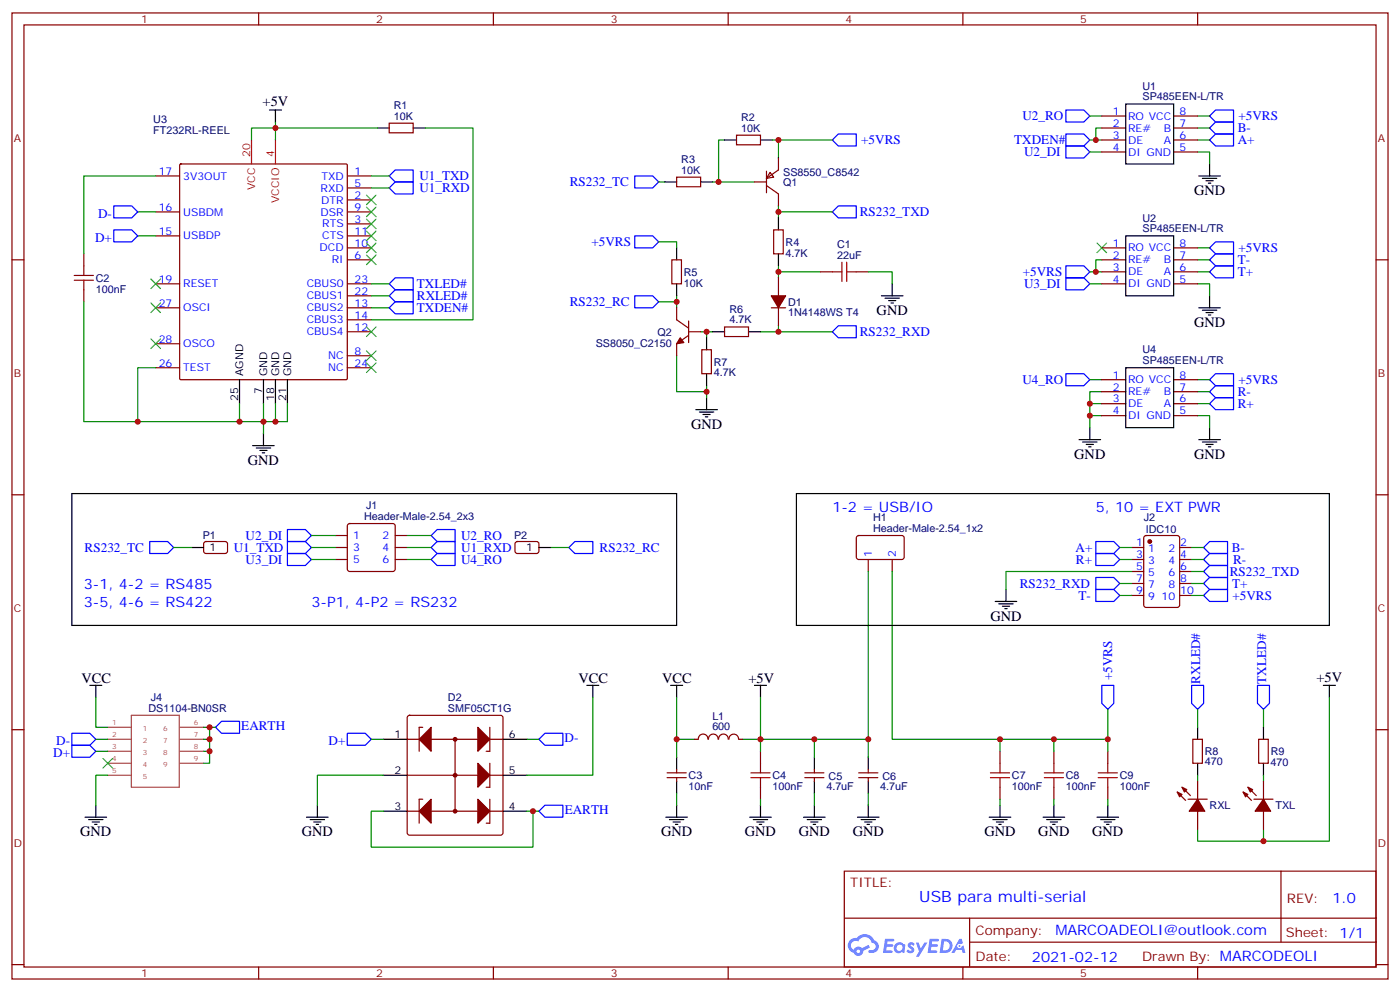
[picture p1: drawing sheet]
<svg xmlns="http://www.w3.org/2000/svg" width="412mm" height="292mm" viewBox="0 0 412 292" stroke-linecap="round" stroke-linejoin="round" font-family="sans-serif">
<g fill="none" stroke="#870000" stroke-width=".35">
<path d="M3.5 3.8h405.4v284.3h-405.4zM7.1 7.3h398.2v277.3h-398.2zM76.2 3.8v3.5M145.3 3.8v3.5M214.5 3.8v3.5M283.6 3.8v3.5M352.8 3.8v3.5M3.5 76.5h3.6M405.3 76.5h3.6M3.5 145.6h3.6M405.3 145.6h3.6M3.5 214.8h3.6"/>
<path d="M405.3 214.8h3.6M248.7 256.4h156.6v28.2h-156.6zM377.3 256.4v20.9M248.7 270.2h156.5M285.6 277.3h119.6M285.6 270.2v14.2M3.5 283.9h3.6M76.2 284.6v3.5M145.3 284.6v3.5M214.5 284.6v3.5M283.6 284.6v3.5M352.8 284.6v3.5"/>
<path d="M405.3 283.9h3.6"/>
</g>
<g fill="#5487ff">
<path d="M267.7 277.6a1.22 1.22 0 0 1 1.7 .2l-.4 .6a.47 .47 0 0 0-.3-.4 .47 .47 0 0 0-.5 .2l.1 .2a1.14 1.14 0 0 1 .8 1.8 1.14 1.14 0 0 1-1.9 0l-.2-.2 .5-.6 .7 .5a.29 .29 0 0 0 .3-.3 .29 .29 0 0 0-.2-.3 1.04 1.04 0 0 1-.6-1.7z"/>
<path d="M260.7 276.3h2.4l.3 .2-.2 .5-1.8 .1-.1 .8h1.5l.3 .4-.3 .4h-1.6l-.2 1.1h1.7l.2 .3-.2 .3-2.6 .1z"/>
<path d="M273.8 276.3h2.4l.3 .2-.1 .5-1.8 .1-.2 .8h1.6l.3 .4-.4 .4h-1.6l-.1 1.1h1.7l.2 .3-.2 .3-2.6 .1z"/>
<path d="M282.6 276.3h.7l.3 1.3-.6 .3a.69 .69 0 0 0-1 .3 .69 .69 0 0 0 .4 .9 .69 .69 0 0 0 .9-.6l.5-.2 .6 2.2h-.8l-.2-.9h-1.8l-.5 .9h-.8z"/>
<path d="M269.8 277.4h.8l.6 1.8 1.1-1.8h.9l-2.6 4.2h-.8l.9-1.5z"/>
<path d="M277.4 276.3l-.6 4.2h1.3a2.11 2.11 0 0 0 2.5-2.1 2.11 2.11 0 0 0-2.5-2.1zM278.1 277.1a1.39 1.39 0 0 1 1.7 1.4 1.39 1.39 0 0 1-1.8 1.3h-.3z"/>
<path d="M263.7 277.9a1.54 1.54 0 0 0-.1 2.2 1.54 1.54 0 0 0 2.2 .1l.6 .3 .3-2.3-.2-.3h-.4a1.49 1.49 0 0 0-2.4 0zM264 278.9a.94 .94 0 0 1 1.8 0 .94 .94 0 0 1-1.8 0z"/>
<path d="M250.4 276.7a2.18 2.18 0 0 0 1.1 3.7 1.44 1.44 0 0 0 1.6 .9 1.44 1.44 0 0 0 1.2-1.4l2-1.1-.5-.7-1.9 1a1.47 1.47 0 0 0-2.4 .4 1.39 1.39 0 0 1-.7-1.9 1.39 1.39 0 0 1 2-.5 2.12 2.12 0 0 1 2.2-1.3 2.12 2.12 0 0 1 1.9 1.7 1.14 1.14 0 0 1 1.1 1.4 1.14 1.14 0 0 1-1.7 .7 .43 .43 0 0 0-.5 .4 .43 .43 0 0 0 .4 .5 1.98 1.98 0 0 0 2.5-1.2 1.98 1.98 0 0 0-1.2-2.6 3.1 3.1 0 0 0-5.3-.6l-.9 .1zM252.3 280a.55 .55 0 0 1 1.1 0 .55 .55 0 0 1-1.1 0z"/>
<circle cx="282.6" cy="278.4" r=".26"/>
</g>
<g fill="none" stroke="#870000" stroke-width=".35">
<path d="M114.7 36.3h7v2.8h-7zM217 39.8h7v2.8h-7zM324.6 34.1h7M324.6 37.7h7M345.7 34.1h7.1M345.7 37.7h7.1M45.9 51.8h7M53 48.4l.3-.1h48.7l.3 .1v63l-.2 .3-48.8 .1-.3-.2zM102.3 55.3h7.1M102.3 51.8h7.1M102.3 58.8h7.1M199.3 52.1h7.1v2.9h-7.1z"/>
<path d="M324.6 41.2h7M324.6 44.7h7M345.7 41.2h7.1M345.7 44.7h7.1M24.7 74.7v3.5M45.9 62.4h7M45.9 69.4h7M102.3 76.5h7.1M102.3 62.4h7.1M102.3 73h7.1M102.3 69.4h7.1M102.3 65.9h7.1"/>
<path d="M197.9 76.5h2.8v7h-2.8zM324.6 76.5h7M324.6 73h7M345.7 76.5h7.1M345.7 73h7.1M24.7 85.3v3.5M45.9 90.6h7M45.9 83.5h7M102.3 97.6h7.1M102.3 90.6h7.1M102.3 94.1h7.1M102.3 83.5h7.1"/>
<path d="M102.3 87.1h7.1M227.2 90.6h4.2M229.3 81.8v5.3M229.3 90.6v5.3M324.6 83.5h7M324.6 80h7M345.7 83.5h7.1M345.7 80h7.1M45.9 108.2h7M45.9 101.2h7M102.3 108.2h7.1M102.3 104.7h7.1"/>
<path d="M324.6 111.8h7M324.6 115.3h7M324.6 118.8h7M345.7 111.8h7.1M345.7 115.3h7.1M345.7 118.8h7.1M324.6 122.3h7M345.7 122.3h7.1M60.2 159.6l.5-.2h5.9l.4 .7v2.4l-.7 .4-5.9-.1-.4-.6v-2.1zM98.8 157.6h3.5M102.5 154.3l.5-.2h12.7l.5 .2 .2 .5v12.7l-.2 .5-.5 .2h-12.7l-.5-.2-.2-.5v-12.7zM116.4 157.6h3.5"/>
<path d="M151.9 159.6l.5-.2h5.9l.4 .7v2.4l-.7 .4-5.9-.1-.4-.6v-2.1zM337.1 157.8l.5-.2h9.2l.6 .5 .1 20-.5 .6-9.4 .1-.6-.5-.1-20zM98.8 161.1h3.5M98.8 164.7h3.5M116.4 161.1h3.5M116.4 164.7h3.5M333.4 161.1h3.5M333.4 164.7h3.5M333.4 168.2h3.5M333.4 171.7h3.5M333.4 175.3h3.5M347.5 161.1h3.5"/>
<path d="M347.5 164.7h3.5M347.5 168.2h3.5M347.5 171.7h3.5M347.5 175.3h3.5M204.6 217.6h1.1M205.7 217.6a1.41 1.41 0 0 1 1.4-1.5 1.41 1.41 0 0 1 1.4 1.5M208.7 217.6a1.41 1.41 0 0 1 1.4-1.5 1.41 1.41 0 0 1 1.4 1.5M211.7 217.6a1.41 1.41 0 0 1 1.4-1.5 1.41 1.41 0 0 1 1.4 1.5M214.7 217.6a1.41 1.41 0 0 1 1.4-1.5 1.41 1.41 0 0 1 1.4 1.5M217.7 217.6h1M351.4 217.6h2.8v7h-2.8zM370.8 217.6h2.8v7h-2.8z"/>
<path d="M196.5 228.9h5.6M196.5 227.5h5.6M199.3 226.4v1.1M199.3 228.9v1M224 221.1v3.5M224 231.7v3.5M237.1 228.9h5.6M237.1 227.5h5.6M239.9 226.4v1.1M239.9 228.9v1M252.9 228.9h5.7M252.9 227.5h5.7"/>
<path d="M255.8 226.4v1.1M255.8 228.9v1M294.6 221.1v3.5M294.6 231.7v3.5M310.4 221.1v3.5M310.4 231.7v3.5M326.3 221.1v3.5M326.3 231.7v3.5"/>
</g>
<path d="M74.1 41.2v7.1M81.1 41.2v7.1" fill="none" stroke="#f00" stroke-width=".35"/>
<g fill="none" stroke="#000" stroke-width=".35">
<path d="M79.4 32.4h3.5M81.1 32.4v3.5M111.1 37.7h3.6M121.7 37.7h3.5M331.6 30.6h14.1v17.7h-14.1zM195.8 53.6h3.5M206.4 53.6h3.5M213.4 41.2h3.6M224 41.2h3.5M353.1 51.8h6.4M354.2 52.5h4.2M355.2 53.2h2.2"/>
<path d="M356 53.9h.7M356.3 48.3v3.5M199.3 73v3.5M331.6 69.4h14.1v17.7h-14.1zM199.3 83.5v3.6M259.6 87.1h6.4M260.7 87.8h4.2M261.8 88.5h2.1M262.5 89.2h.7M262.8 83.5v3.6M353.1 90.6h6.4M354.2 91.3h4.2"/>
<path d="M355.2 92h2.2M356 92.7h.7M356.3 87.1v3.5M70.6 111.8v7M77.6 111.8v7M81.1 111.8v7M84.7 111.8v7M208.1 117.1v3.5M331.6 108.2h14.1v17.7h-14.1zM74.4 131.2h6.4M75.5 131.9h4.2M76.6 132.6h2.1"/>
<path d="M77.3 133.3h.7M77.6 127.6v3.6M205 120.6h6.3M206 121.3h4.3M207.1 122h2.1M207.8 122.7h.7M317.9 129.4h6.3M318.9 130.1h4.2M320 130.8h2.1M320.7 131.5h.7M321 125.9v3.5M353.1 129.4h6.4"/>
<path d="M354.2 130.1h4.2M355.2 130.8h2.2M356 131.5h.7M356.3 125.9v3.5M56.4 161.1h3.6M158.7 161.1h3.6M293.2 177h6.3M294.2 177.7h4.2M295.3 178.4h2.1M296 179.1h.7M296.3 173.5v3.5M197.6 201.7h3.5"/>
<path d="M199.3 201.7v3.5M222.2 201.7h3.6M224 201.7v3.5M352.8 214.1v3.5M372.2 214.1v3.5M389.8 201.7h3.5M391.6 201.7v3.5M199.3 222.9v3.5M199.3 229.9v3.6M199.3 237v3.5M224 237v3.5M239.9 222.9v3.5"/>
<path d="M239.9 229.9v3.6M239.9 237v3.5M255.8 222.9v3.5M255.8 229.9v3.6M255.8 237v3.5M294.6 237v3.5M310.4 237v3.5M326.3 237v3.5M352.8 224.6v3.6M372.2 224.6v3.6M196.1 240.5h6.4M197.2 241.2h4.2"/>
<path d="M198.3 241.9h2.1M199 242.6h.7M220.8 240.5h6.4M221.9 241.2h4.2M223 241.9h2.1M223.7 242.6h.7M236.7 240.5h6.4M237.8 241.2h4.2M238.8 241.9h2.1M239.5 242.6h.7M252.6 240.5h6.3M253.6 241.2h4.3"/>
<path d="M254.7 241.9h2.1M255.4 242.6h.7M291.4 240.5h6.3M292.5 241.2h4.2M293.5 241.9h2.1M294.2 242.6h.7M307.3 240.5h6.3M308.3 241.2h4.3M309.4 241.9h2.1M310.1 242.6h.7M323.1 240.5h6.4M324.2 241.2h4.2"/>
<path d="M325.3 241.9h2.1M326 242.6h.7"/>
</g>
<g fill="none" stroke="#a10000" stroke-width=".35">
<path d="M24.7 78.2v2.9M21.9 82.5h5.6M21.9 81.1h5.6M24.7 82.5v2.8M221.2 228.9h5.6M221.2 227.5h5.6M224 224.6v2.9M224 228.9v2.8M291.7 228.9h5.7M291.7 227.5h5.7M294.6 224.6v2.9M294.6 228.9v2.8"/>
<path d="M307.6 228.9h5.7M307.6 227.5h5.7M310.4 224.6v2.9M310.4 228.9v2.8M323.5 228.9h5.6M323.5 227.5h5.6M326.3 224.6v2.9M326.3 228.9v2.8"/>
</g>
<g fill="none" stroke="#008700" stroke-width=".35">
<path d="M81.1 35.9v5.3M111.1 37.7h-37v3.5M125.2 37.7h14.1v56.4h-29.9M321 34.1h3.6M324.6 37.7h-1.8v3.5M352.8 34.1h3.5M352.8 37.7h3.5M45.9 51.8h-21.2v22.9M109.4 51.8h5.3M109.4 55.3h5.3M194 53.6h1.8M209.9 53.6h12.3"/>
<path d="M213.4 41.2h-1.7v12.4M227.5 41.2h17.7M229.3 41.2v5.3M321 44.7h3.6M321 41.2h3.6M352.8 44.7h3.5v3.6M352.8 41.2h3.5M40.6 62.4h5.3M40.6 69.4h5.3M194 71.2h5.3v1.8M229.3 62.4h15.9M229.3 60.6v3.5"/>
<path d="M229.3 78.2v3.6M324.6 76.5h-1.8v3.5h1.8M352.8 73h3.5M352.8 76.5h3.5M24.7 88.8v35.3h52.9v3.5M109.4 83.5h5.3M109.4 87.1h5.3M109.4 90.6h5.3M194 88.8h5.3M199.3 87.1v3.5M206.4 97.6h3.5M208.1 97.6v1.8"/>
<path d="M229.3 95.9v1.7h-5.3M229.3 97.6h15.9M229.3 80h12.4M321 83.5h3.6M321 80h1.8M352.8 83.5h3.5v3.6M352.8 80h3.5M45.9 108.2h-5.3v15.9M70.6 118.8v5.3M77.6 118.8v5.3h3.5v-5.3M84.7 118.8v5.3h-3.6M199.3 104.7v10.6h8.8"/>
<path d="M208.1 113.5v3.6M321 111.8h3.6M321 118.8h3.6M324.6 115.3h-3.6v10.6M352.8 111.8h3.5M352.8 118.8h3.5M352.8 115.3h3.5M321 122.3h3.6M352.8 122.3h3.5v3.6M91.7 157.6h7.1M119.9 157.6h7.1M51.2 161.1h5.2"/>
<path d="M91.7 161.1h7.1M91.7 164.7h7.1M119.9 161.1h7.1M119.9 164.7h7.1M162.3 161.1h5.3M329.8 161.1h3.6M329.8 164.7h3.6M329.8 175.3h3.6M329.8 171.7h3.6M333.4 168.2h-37.1v5.3M351 161.1h3.5M351 164.7h3.5"/>
<path d="M351 171.7h3.5M351 168.2h3.5M199.3 205.2v17.7M199.3 217.6h5.3M224 205.2v12.4h-5.3M239.9 217.6h15.9v5.3M352.8 208.8v5.3M372.2 208.8v5.3M391.6 205.2v42.4h-38.8v-3.5M199.3 233.5v3.5M224 221.1v-3.5h15.9v5.3M224 235.2v1.8"/>
<path d="M239.9 233.5v3.5M255.8 233.5v3.5M294.6 235.2v1.8M310.4 235.2v1.8M326.3 235.2v1.8M352.8 228.2v1.7M372.2 228.2v1.7M372.2 244.1v3.5"/>
</g>
<g fill="none" stroke="#00f" stroke-width=".35">
<path d="M314 32.4h5.3l1.7 1.7-1.7 1.8h-5.3zM314 39.4h5.3l1.7 1.8-1.7 1.8h-5.3zM356.3 34.1l1.8-1.7h5.3v3.5h-5.3zM358.1 35.9h5.3v3.5h-5.3l-1.8-1.7zM114.7 55.3l1.7-1.7h5.3v3.5h-5.3zM114.7 51.8l1.7-1.8h5.3v3.6h-5.3zM187 51.8h5.3l1.7 1.8-1.7 1.7h-5.3zM245.2 41.2l1.7-1.8h5.3v3.6h-5.3zM314 43h5.3l1.7 1.7-1.7 1.8h-5.3zM356.3 41.2l1.8-1.8h5.3v3.6h-5.3zM187 69.4h5.3l1.7 1.8-1.7 1.8h-5.3zM245.2 62.4l1.7-1.8h5.3v3.5h-5.3z"/>
<path d="M314 78.2h5.3l1.7 1.8-1.7 1.8h-5.3zM356.3 73l1.8-1.8h5.3v3.5h-5.3zM358.1 74.7h5.3v3.5h-5.3l-1.8-1.7zM114.7 87.1l1.7-1.8h5.3v3.5h-5.3zM114.7 90.6l1.7-1.8h5.3v3.6h-5.3zM116.4 81.8h5.3v3.5h-5.3l-1.7-1.8zM187 87.1h5.3l1.7 1.7-1.7 1.8h-5.3zM245.2 97.6l1.7-1.7h5.3v3.5h-5.3zM314 81.8h5.3l1.7 1.7-1.7 1.8h-5.3zM356.3 80l1.8-1.8h5.3v3.6h-5.3zM314 110h5.3l1.7 1.8-1.7 1.7h-5.3zM356.3 111.8l1.8-1.8h5.3v3.5h-5.3z"/>
<path d="M358.1 113.5h5.3v3.6h-5.3l-1.8-1.8zM358.1 117.1h5.3v3.5h-5.3l-1.8-1.8zM44.1 159.4h5.3l1.8 1.7-1.8 1.8h-5.3zM84.7 159.4h5.3l1.7 1.7-1.7 1.8h-5.3zM84.7 155.9h5.3l1.7 1.7-1.7 1.8h-5.3zM127 157.6l1.8-1.7h5.3v3.5h-5.3zM322.8 159.4h5.3l1.7 1.7-1.7 1.8h-5.3zM84.7 162.9h5.3l1.7 1.8-1.7 1.7h-5.3zM127 161.1l1.8-1.7h5.3v3.5h-5.3zM127 164.7l1.8-1.8h5.3v3.5h-5.3zM167.6 161.1l1.7-1.7h5.3v3.5h-5.3zM322.8 173.5h5.3l1.7 1.8-1.7 1.7h-5.3z"/>
<path d="M322.8 162.9h5.3l1.7 1.8-1.7 1.7h-5.3zM322.8 170h5.3l1.7 1.7-1.7 1.8h-5.3zM354.5 161.1l1.8-1.7h5.3v3.5h-5.3zM354.5 171.7l1.8-1.7h5.3v3.5h-5.3zM354.5 164.7l1.8-1.8h5.3v3.5h-5.3zM354.5 168.2l1.8-1.8h5.3v3.6h-5.3zM324.6 201.7h3.5v5.3l-1.8 1.8-1.7-1.8zM351 201.7h3.5v5.3l-1.7 1.8-1.8-1.8zM370.4 201.7h3.5v5.3l-1.7 1.8-1.8-1.8z"/>
</g>
<g fill="none" stroke="#3c3" stroke-width=".35">
<path d="M107.9 57.4l2.9 2.9M110.8 57.4l-2.9 2.9M107.9 61l2.9 2.8M107.9 71.5l2.9 2.9M107.9 75.1l2.9 2.8M107.9 64.5l2.9 2.8M107.9 68l2.9 2.8M110.8 61l-2.9 2.8M110.8 71.5l-2.9 2.9M110.8 75.1l-2.9 2.8M110.8 64.5l-2.9 2.8M110.8 68l-2.9 2.8"/>
<path d="M323.1 71.5l2.9 2.9M326 71.5l-2.9 2.9M44.4 82.1l2.9 2.8M44.4 89.2l2.9 2.8M44.4 99.8l2.9 2.8M47.3 82.1l-2.9 2.8M47.3 89.2l-2.9 2.8M47.3 99.8l-2.9 2.8M107.9 96.2l2.9 2.9M110.8 96.2l-2.9 2.9M107.9 103.3l2.9 2.8M107.9 106.8l2.9 2.8"/>
<path d="M110.8 103.3l-2.9 2.8M110.8 106.8l-2.9 2.8"/>
</g>
<g fill="#870000" stroke="#870000" stroke-width=".35">
<path d="M227.2 87.1h4.2l-2.1 3.5z"/>
<circle cx="338.7" cy="159.4" r=".53"/>
</g>
<path d="M120.2 210.7l.4-.2h26.9l.5 .2 .2 .5v33.9l-.3 .5-.4 .2h-26.9l-.4-.2-.3-.5v-33.9z" fill="#fff" stroke="#870000" stroke-width=".35"/>
<g fill="none" stroke="#000" stroke-width=".35">
<path d="M229.3 64.1v3.6M229.3 74.7v3.5M208.1 99.4v3.5M209.9 97.6h3.5M220.5 97.6h3.5M208.1 110v3.5M21.2 145.3h178.1v38.8h-178.1zM234.6 145.3h157v38.8h-157zM26.5 201.7h3.5M28.2 201.7v3.5M112.9 217.6h7M148.2 217.6h7"/>
<path d="M172.9 201.7h3.5M174.6 201.7v3.5M28.2 237v3.5M93.5 237v3.5M112.9 228.2h7M112.9 238.8h7M148.2 228.2h7M148.2 238.8h7M25 240.5h6.4M26.1 241.2h4.2M27.2 241.9h2.1M27.9 242.6h.7"/>
<path d="M90.3 240.5h6.4M91.4 241.2h4.2M92.4 241.9h2.1M93.1 242.6h.7"/>
</g>
<g fill="none" stroke="#870000" stroke-width=".35">
<path d="M222.2 53.6h3.6M225.8 50.4v6.3M225.8 54.6l3.5 2.5v3.5M226.8 50.7l1.1 1.4-2.1 .4zM229.3 46.5v3.5l-3.5 2.5M227.9 67.7h2.8v7h-2.8zM199.3 90.6v3.5l3.5 2.5M202.8 98.7l-3.5 2.5v3.5M202.8 97.6h3.6M202.8 94.5v6.3M213.4 96.2h7.1v2.9h-7.1zM241.7 80h3.5"/>
<path d="M252.2 80h3.6M206.7 102.9h2.8v7.1h-2.8zM252.5 157.8l.4-.2 13 .1 .4 .6v5.9l-.7 .5-12.9-.1-.5-.6v-5.7zM255.8 164.7v3.5M262.8 164.7v3.5M119.9 217.6h28.3M124.5 214.1h-1v7M134.1 217.6v21.2M144.3 214.1v7h-1.1M119.9 238.8h28.3M119.9 228.2h28.3M124.5 235.2h-1v7.1"/>
<path d="M144.3 224.6v7.1h-1.1M144.3 235.2v7.1h-1.1M346.8 233.1l2.4 2.5M348.2 231.7l2.5 2.5M350 235.2h5.6M352.8 229.9v5.3M352.8 238.8v5.3M366.2 233.1l2.5 2.5M367.6 231.7l2.5 2.5M369.4 235.2h5.6M372.2 229.9v5.3M372.2 238.8v5.3"/>
<circle cx="134.1" cy="217.6" r=".35"/>
<circle cx="134.1" cy="238.8" r=".35"/>
<circle cx="134.1" cy="228.2" r=".35"/>
</g>
<g fill="#870000" stroke="#870000" stroke-width=".35">
<path d="M123.5 217.6l3.5-3.5v7z"/>
<path d="M140.8 214.1l3.5 3.5-3.5 3.5z"/>
<path d="M140.8 235.2l3.5 3.6-3.5 3.5z"/>
<path d="M123.5 238.8l3.5-3.6v7.1z"/>
<path d="M140.8 224.6l3.5 3.6-3.5 3.5z"/>
<path d="M200.4 99.4l1 1.4-2.1 .4z"/>
<path d="M367.6 231.7l1.4 .7-.7 .7z"/>
<path d="M366.2 233.1l1.4 .7-.7 .7z"/>
<path d="M372.2 235.2l2.1 3.6h-4.6z"/>
<path d="M348.2 231.7l1.4 .7-.7 .7z"/>
<path d="M346.8 233.1l1.4 .7-.7 .7z"/>
<path d="M352.8 235.2l2.1 3.6h-4.6z"/>
<circle cx="134.1" cy="217.6" r=".53"/>
<circle cx="134.1" cy="228.2" r=".53"/>
<circle cx="134.1" cy="238.8" r=".53"/>
</g>
<path d="M248 77.2v5.6M249.4 77.2v5.6M245.2 80h2.8M249.4 80h2.8" fill="none" stroke="#a10000" stroke-width=".35"/>
<g fill="none" stroke="#008700" stroke-width=".35">
<path d="M255.8 80h7v3.5M255.8 168.2v49.4M262.8 168.2v49.4h31.8v3.5M351 175.3h3.5M28.2 205.2v8.9h3.5M28.2 217.6h3.5M60 214.1h3.5M61.7 214.1v3.5h-1.7M61.7 217.6v3.5h-1.7M109.4 217.6h3.5M155.2 217.6h3.5M174.6 205.2v23h-19.4"/>
<path d="M294.6 217.6h15.8v3.5M310.4 217.6h15.9v3.5M326.3 208.8v8.8M28.2 221.1h3.5M31.7 228.2h-3.5v8.8M61.7 221.1v3.5h-1.7M112.9 228.2h-19.4v8.8M112.9 238.8h-3.5v10.5h47.6v-10.5M155.2 238.8h3.5"/>
</g>
<path d="M33.5 60.6h5.3l1.8 1.8-1.8 1.7h-5.3zM33.5 67.7h5.3l1.8 1.7-1.8 1.8h-5.3zM354.5 175.3l1.8-1.8h5.3v3.5h-5.3zM21.2 215.8h5.3l1.7 1.8-1.7 1.8h-5.3zM21.2 219.4h5.3l1.7 1.7-1.7 1.8h-5.3zM65.3 212.3h5.3v3.5h-5.3l-1.8-1.7zM102.3 215.8h5.3l1.8 1.8-1.8 1.8h-5.3zM158.7 217.6l1.8-1.8h5.3v3.6h-5.3zM158.7 238.8l1.8-1.8h5.3v3.5h-5.3z" fill="none" stroke="#00f" stroke-width=".35"/>
<path d="M31.7 214.1h7M31.7 217.6h7M38.7 210.5h14.1v21.2h-14.1zM53 214.1h7M53 217.6h7M31.7 221.1h7M31.7 224.6h7M31.7 228.2h7M53 221.1h7M53 224.6h7" fill="none" stroke="#a64a4a" stroke-width=".35"/>
<path d="M30.3 223.2l2.9 2.9M33.2 223.2l-2.9 2.9" fill="none" stroke="#3c3" stroke-width=".35"/>
<g fill="#c00">
<circle cx="199.3" cy="217.6" r=".88"/>
<circle cx="81.1" cy="37.7" r=".88"/>
<circle cx="40.6" cy="124.1" r=".88"/>
<circle cx="70.6" cy="124.1" r=".88"/>
<circle cx="77.6" cy="124.1" r=".88"/>
<circle cx="81.1" cy="124.1" r=".88"/>
<circle cx="229.3" cy="62.4" r=".88"/>
<circle cx="229.3" cy="97.6" r=".88"/>
<circle cx="211.7" cy="53.6" r=".88"/>
<circle cx="208.1" cy="97.6" r=".88"/>
<circle cx="208.1" cy="115.3" r=".88"/>
<circle cx="199.3" cy="88.8" r=".88"/>
<circle cx="322.8" cy="80" r=".88"/>
<circle cx="321" cy="118.8" r=".88"/>
<circle cx="321" cy="122.3" r=".88"/>
<circle cx="322.8" cy="41.2" r=".88"/>
<circle cx="229.3" cy="80" r=".88"/>
<circle cx="372.2" cy="247.6" r=".88"/>
<circle cx="229.3" cy="41.2" r=".88"/>
<circle cx="224" cy="217.6" r=".88"/>
<circle cx="239.9" cy="217.6" r=".88"/>
<circle cx="61.7" cy="214.1" r=".88"/>
<circle cx="61.7" cy="217.6" r=".88"/>
<circle cx="61.7" cy="221.1" r=".88"/>
<circle cx="157" cy="238.8" r=".88"/>
<circle cx="255.8" cy="217.6" r=".88"/>
<circle cx="294.6" cy="217.6" r=".88"/>
<circle cx="310.4" cy="217.6" r=".88"/>
<circle cx="326.3" cy="217.6" r=".88"/>
</g>
<text font-size="4.6" fill="#00f" x="270.8" y="265.4">USB para multi-serial</text>
<g font-size="4.2">
<text x="77.4" y="31.3">+5V</text>
<text x="351.7" y="57.4">GND</text>
<text x="258.2" y="92.7">GND</text>
<text x="351.7" y="96.2">GND</text>
<text x="203.6" y="126.2">GND</text>
<text x="73" y="136.8">GND</text>
<text x="316.4" y="135">GND</text>
<text x="351.7" y="135">GND</text>
<text x="291.7" y="182.7">GND</text>
<text x="24" y="201">VCC</text>
<text x="170.4" y="201">VCC</text>
<text x="195.1" y="201">VCC</text>
<text x="220.5" y="201">+5V</text>
<text x="387.8" y="200.6">+5V</text>
<text x="23.6" y="246.2">GND</text>
<text x="88.9" y="246.2">GND</text>
<text x="194.7" y="246.2">GND</text>
<text x="219.4" y="246.2">GND</text>
<text x="235.3" y="246.2">GND</text>
<text x="251.2" y="246.2">GND</text>
<text x="290" y="246.2">GND</text>
<text x="305.9" y="246.2">GND</text>
<text x="321.7" y="246.2">GND</text>
</g>
<g font-size="4.2" fill="#00f">
<text x="245.2" y="150.6">1-2 = USB/IO</text>
<text x="322.8" y="150.6">5, 10 = EXT PWR</text>
<text x="24.7" y="173.5">3-1, 4-2 = RS485</text>
<text x="24.7" y="178.8">3-5, 4-6 = RS422</text>
<text x="91.7" y="178.8">3-P1, 4-P2 = RS232</text>
<text x="392.5" y="265.7">1.0</text>
<text x="310.9" y="275.2">MARCOADEOLI@outlook.com</text>
<text x="304" y="283">2021-02-12</text>
</g>
<g font-size="3.9" fill="#00f">
<text x="301.2" y="35.4">U2_RO</text>
<text x="364.8" y="35.4">+5VRS</text>
<text x="364.6" y="39">B-</text>
<text x="253.7" y="42.5">+5VRS</text>
<text x="298.8" y="42.5">TXDEN#</text>
<text x="301.7" y="46">U2_DI</text>
<text x="364.6" y="42.5">A+</text>
<text x="123.5" y="53">U1_TXD</text>
<text x="123.5" y="56.5">U1_RXD</text>
<text x="167.8" y="54.8">RS232_TC</text>
<text x="28.9" y="64.1">D-</text>
<text x="253.3" y="63.6">RS232_TXD</text>
<text x="28" y="71.2">D+</text>
<text x="174.2" y="72.5">+5VRS</text>
<text x="364.6" y="77.8">T-</text>
<text x="364.8" y="74.2">+5VRS</text>
<text x="301.3" y="81.3">+5VRS</text>
<text x="364.6" y="81.3">T+</text>
<text x="122.8" y="84.8">TXLED#</text>
<text x="122.8" y="88.3">RXLED#</text>
<text x="301.7" y="84.8">U3_DI</text>
<text x="122.8" y="91.8">TXDEN#</text>
<text x="167.8" y="90.1">RS232_RC</text>
<text x="253.3" y="98.9">RS232_RXD</text>
<text x="301.2" y="113">U4_RO</text>
<text x="364.8" y="113">+5VRS</text>
<text x="364.6" y="116.6">R-</text>
<text x="364.6" y="120.1">R+</text>
<text x="72.4" y="158.9">U2_DI</text>
<text x="135.8" y="158.9">U2_RO</text>
<text x="24.9" y="162.4">RS232_TC</text>
<text x="68.8" y="162.4">U1_TXD</text>
<text x="72.4" y="165.9">U3_DI</text>
<text x="135.8" y="166">U4_RO</text>
<text x="135.9" y="162.4">U1_RXD</text>
<text x="176.6" y="162.4">RS232_RC</text>
<text x="316.8" y="162.4">A+</text>
<text x="316.9" y="165.9">R+</text>
<text x="362.8" y="162.5">B-</text>
<text x="363.2" y="165.9">R-</text>
<text x="300.4" y="173">RS232_RXD</text>
<text x="362.2" y="169.5">RS232_TXD</text>
<text x="362.9" y="173">T+</text>
<text x="317.7" y="176.5">T-</text>
<text x="363" y="176.5">+5VRS</text>
<text x="327.6" y="200.3" transform="rotate(-90 327.6 200.3)">+5VRS</text>
<text x="353.5" y="201.2" transform="rotate(-90 353.5 201.2)">RXLED#</text>
<text x="372.9" y="201.2" transform="rotate(-90 372.9 201.2)">TXLED#</text>
<text x="71.1" y="214.8">EARTH</text>
<text x="16.6" y="219.4">D-</text>
<text x="96.8" y="219.4">D+</text>
<text x="166.3" y="218.3">D-</text>
<text x="15.7" y="222.9">D+</text>
<text x="166.3" y="239.5">EARTH</text>
</g>
<g font-size="3.9" fill="#800">
<text x="250.5" y="261">TITLE:</text>
<text x="379.1" y="265.7">REV:</text>
<text x="287.4" y="275.2">Company:</text>
<text x="378.7" y="275.8">Sheet: 1/1</text>
<text x="287.4" y="282.9">Date:</text>
<text x="336.4" y="282.9">Drawn By: MARCODEOLI</text>
</g>
<g font-size="3.2" fill="#800">
<text x="41.6" y="6.8">1</text>
<text x="110.8" y="6.8">2</text>
<text x="179.9" y="6.8">3</text>
<text x="249.1" y="6.8">4</text>
<text x="318.2" y="6.8">5</text>
<text x="4.1" y="41.9">A</text>
<text x="405.9" y="41.9">A</text>
<text x="4.1" y="111.1">B</text>
<text x="405.9" y="111.1">B</text>
<text x="4.1" y="180.2">C</text>
<text x="405.9" y="180.2">C</text>
<text x="4.1" y="249.3">D</text>
<text x="405.9" y="249.3">D</text>
<text x="41.6" y="287.6">1</text>
<text x="110.8" y="287.6">2</text>
<text x="179.9" y="287.6">3</text>
<text x="249.1" y="287.6">4</text>
<text x="318.2" y="287.6">5</text>
</g>
<g font-size="3.2" fill="#000080">
<text x="336.6" y="29.6">SP485EEN-L/TR</text>
<text x="336.6" y="26.4">U1</text>
<text x="116" y="35.2">10K</text>
<text x="116" y="32.1">R1</text>
<text x="218.3" y="35.6">R2</text>
<text x="45.2" y="39.4">FT232RL-REEL</text>
<text x="45.2" y="36.3">U3</text>
<text x="218.3" y="38.7">10K</text>
<text x="200.7" y="48">R3</text>
<text x="200.7" y="51.1">10K</text>
<text x="230.7" y="51.7">SS8550_C8542</text>
<text x="230.7" y="54.9">Q1</text>
<text x="336.6" y="65.2">U2</text>
<text x="336.6" y="68.4">SP485EEN-L/TR</text>
<text x="231.4" y="75.5">4.7K</text>
<text x="231.4" y="72.3">R4</text>
<text x="246.6" y="76.1">22uF</text>
<text x="246.6" y="73">C1</text>
<text x="28.2" y="82.9">C2</text>
<text x="201.4" y="81.1">R5</text>
<text x="28.2" y="86.1">100nF</text>
<text x="201.4" y="84.4">10K</text>
<text x="232.1" y="90">D1</text>
<text x="214.9" y="95.2">4.7K</text>
<text x="214.9" y="92">R6</text>
<text x="232.1" y="93.2">1N4148WS T4</text>
<text x="193.7" y="98.8">Q2</text>
<text x="175.5" y="102">SS8050_C2150</text>
<text x="210.3" y="107.6">R7</text>
<text x="336.6" y="107.2">SP485EEN-L/TR</text>
<text x="336.6" y="104">U4</text>
<text x="210.3" y="110.8">4.7K</text>
<text x="107.9" y="149.9">J1</text>
<text x="107.2" y="153">Header-Male-2.54_2x3</text>
<text x="257.2" y="153.3">H1</text>
<text x="336.9" y="153.5">J2</text>
<text x="59.7" y="158.8">P1</text>
<text x="151.4" y="158.8">P2</text>
<text x="257.2" y="156.6">Header-Male-2.54_1x2</text>
<text x="337.5" y="157">IDC10</text>
<text x="43.7" y="209.5">DS1104-BN0SR</text>
<text x="44.4" y="206.4">J4</text>
<text x="131.9" y="209.5">SMF05CT1G</text>
<text x="131.9" y="206.3">D2</text>
<text x="209.8" y="215">600</text>
<text x="209.8" y="211.8">L1</text>
<text x="354.9" y="225.2">470</text>
<text x="354.9" y="222.3">R8</text>
<text x="374.3" y="225.4">470</text>
<text x="374.3" y="222.3">R9</text>
<text x="202.8" y="232.5">10nF</text>
<text x="202.8" y="229.3">C3</text>
<text x="227.5" y="232.5">100nF</text>
<text x="227.5" y="229.3">C4</text>
<text x="243.4" y="232.6">4.7uF</text>
<text x="244.1" y="229.5">C5</text>
<text x="259.3" y="232.6">4.7uF</text>
<text x="259.9" y="229.5">C6</text>
<text x="298.1" y="232.5">100nF</text>
<text x="298.1" y="229.3">C7</text>
<text x="314" y="232.5">100nF</text>
<text x="314" y="229.3">C8</text>
<text x="329.8" y="232.5">100nF</text>
<text x="329.8" y="229.3">C9</text>
<text x="356.3" y="238.1">RXL</text>
<text x="375.7" y="238.1">TXL</text>
</g>
<g font-size="3.2" fill="#00f">
<text x="327.8" y="33.8">1</text>
<text x="332.3" y="35.2">RO VCC</text>
<text x="347.5" y="33.8">8</text>
<text x="327.8" y="37.3">2</text>
<text x="327.8" y="40.9">3</text>
<text x="332.3" y="38.7">RE#</text>
<text x="342.8" y="38.7">B</text>
<text x="347.5" y="40.9">6</text>
<text x="347.5" y="37.3">7</text>
<text x="327.8" y="44.4">4</text>
<text x="332.3" y="42.3">DE</text>
<text x="332.3" y="45.8">DI GND</text>
<text x="342.8" y="42.3">A</text>
<text x="347.5" y="44.4">5</text>
<text x="46.8" y="51.4">17</text>
<text x="54" y="52.8">3V3OUT</text>
<text x="94.7" y="52.8">TXD</text>
<text x="104.4" y="51.4">1</text>
<text x="94.4" y="56.4">RXD</text>
<text x="94.6" y="59.9">DTR</text>
<text x="104.4" y="55">5</text>
<text x="104.4" y="58.5">2</text>
<text x="46.8" y="62">16</text>
<text x="54" y="63.4">USBDM</text>
<text x="94.4" y="63.4">DSR</text>
<text x="104.4" y="62">9</text>
<text x="104.4" y="65.5">3</text>
<text x="46.8" y="69.1">15</text>
<text x="54" y="70.5">USBDP</text>
<text x="94.9" y="70.5">CTS</text>
<text x="94.9" y="67">RTS</text>
<text x="104.4" y="69.1">11</text>
<text x="94.1" y="74">DCD</text>
<text x="97.7" y="77.5">RI</text>
<text x="104.4" y="76.1">6</text>
<text x="104.4" y="72.6">10</text>
<text x="327.8" y="72.6">1</text>
<text x="327.8" y="76.1">2</text>
<text x="332.3" y="74">RO VCC</text>
<text x="332.3" y="77.5">RE#</text>
<text x="342.8" y="77.5">B</text>
<text x="347.5" y="76.1">7</text>
<text x="347.5" y="72.6">8</text>
<text x="46.8" y="83.2">19</text>
<text x="104.4" y="83.2">23</text>
<text x="327.8" y="79.7">3</text>
<text x="327.8" y="83.2">4</text>
<text x="332.3" y="81.1">DE</text>
<text x="342.8" y="81.1">A</text>
<text x="347.5" y="83.2">5</text>
<text x="347.5" y="79.7">6</text>
<text x="54" y="84.6">RESET</text>
<text x="90.3" y="88.1">CBUS1</text>
<text x="90.3" y="84.6">CBUS0</text>
<text x="104.4" y="86.7">22</text>
<text x="332.3" y="84.6">DI GND</text>
<text x="46.8" y="90.2">27</text>
<text x="54" y="91.7">OSCI</text>
<text x="90.3" y="91.7">CBUS2</text>
<text x="90.3" y="95.2">CBUS3</text>
<text x="104.4" y="90.2">13</text>
<text x="104.4" y="93.8">14</text>
<text x="46.8" y="100.8">28</text>
<text x="90.3" y="98.7">CBUS4</text>
<text x="104.4" y="97.3">12</text>
<text x="46.8" y="107.9">26</text>
<text x="54" y="102.2">OSCO</text>
<text x="96.7" y="105.8">NC</text>
<text x="104.4" y="107.9">24</text>
<text x="104.4" y="104.4">8</text>
<text x="54" y="109.3">TEST</text>
<text x="96.7" y="109.3">NC</text>
<text x="327.8" y="111.4">1</text>
<text x="332.3" y="112.8">RO VCC</text>
<text x="347.5" y="111.4">8</text>
<text x="327.8" y="114.9">2</text>
<text x="327.8" y="118.5">3</text>
<text x="332.3" y="116.3">RE#</text>
<text x="332.3" y="119.9">DE</text>
<text x="342.8" y="116.3">B</text>
<text x="342.8" y="119.9">A</text>
<text x="347.5" y="118.5">6</text>
<text x="347.5" y="114.9">7</text>
<text x="327.8" y="122">4</text>
<text x="332.3" y="123.4">DI GND</text>
<text x="347.5" y="122">5</text>
<text x="104.1" y="158.7">1</text>
<text x="112.6" y="158.7">2</text>
<text x="334.7" y="160.8">1</text>
<text x="347.7" y="160.8">2</text>
<text x="104.1" y="162.2">3</text>
<text x="104.1" y="165.7">5</text>
<text x="112.6" y="162.2">4</text>
<text x="112.6" y="165.7">6</text>
<text x="256.8" y="164" transform="rotate(-90 256.8 164)">1</text>
<text x="263.9" y="164" transform="rotate(-90 263.9 164)">2</text>
<text x="334.7" y="164.3">3</text>
<text x="334.7" y="167.9">5</text>
<text x="338.2" y="162.6">1</text>
<text x="338.2" y="166.1">3</text>
<text x="344.2" y="166.1">4</text>
<text x="344.2" y="162.6">2</text>
<text x="347.7" y="167.9">6</text>
<text x="347.7" y="164.3">4</text>
<text x="334.7" y="171.4">7</text>
<text x="338.2" y="169.6">5</text>
<text x="338.2" y="173.1">7</text>
<text x="344.2" y="173.1">8</text>
<text x="344.2" y="169.6">6</text>
<text x="347.7" y="171.4">8</text>
<text x="334.7" y="174.9">9</text>
<text x="338.2" y="176.7">9</text>
<text x="342.1" y="176.7">10</text>
<text x="347.7" y="174.9">10</text>
</g>
<g font-size="3.2" fill="#f00">
<text x="73.7" y="46.1" transform="rotate(-90 73.7 46.1)">20</text>
<text x="80.8" y="46.1" transform="rotate(-90 80.8 46.1)">4</text>
<text x="75.1" y="55.9" transform="rotate(-90 75.1 55.9)">VCC</text>
<text x="82.2" y="59.7" transform="rotate(-90 82.2 59.7)">VCCIO</text>
</g>
<g font-size="3.2">
<text x="71.6" y="110.7" transform="rotate(-90 71.6 110.7)">AGND</text>
<text x="78.7" y="110.7" transform="rotate(-90 78.7 110.7)">GND</text>
<text x="82.2" y="110.7" transform="rotate(-90 82.2 110.7)">GND</text>
<text x="85.7" y="110.7" transform="rotate(-90 85.7 110.7)">GND</text>
<text x="70.2" y="117.9" transform="rotate(-90 70.2 117.9)">25</text>
<text x="77.3" y="115.9" transform="rotate(-90 77.3 115.9)">7</text>
<text x="80.8" y="117.9" transform="rotate(-90 80.8 117.9)">18</text>
<text x="84.3" y="117.9" transform="rotate(-90 84.3 117.9)">21</text>
<text x="61.7" y="162.2">1</text>
<text x="155" y="162.2">1</text>
<text x="116.2" y="217.2">1</text>
<text x="149.9" y="217.2">6</text>
<text x="116.2" y="227.8">2</text>
<text x="149.9" y="227.8">5</text>
<text x="116.2" y="238.4">3</text>
<text x="149.9" y="238.4">4</text>
</g>
<g font-size="2.1" fill="#a54b4b">
<text x="33.1" y="213.4">1</text>
<text x="42.1" y="215.1">1</text>
<text x="48.1" y="215.1">6</text>
<text x="57.1" y="213.4">6</text>
<text x="33.1" y="216.9">2</text>
<text x="33.1" y="220.4">3</text>
<text x="42.1" y="218.6">2</text>
<text x="48.1" y="218.6">7</text>
<text x="57.1" y="216.9">7</text>
<text x="57.1" y="220.4">8</text>
<text x="33.1" y="224">4</text>
<text x="33.1" y="227.5">5</text>
<text x="42.1" y="222.2">3</text>
<text x="42.1" y="225.7">4</text>
<text x="48.1" y="222.2">8</text>
<text x="48.1" y="225.7">9</text>
<text x="57.1" y="224">9</text>
<text x="42.1" y="229.2">5</text>
</g>
</svg>
